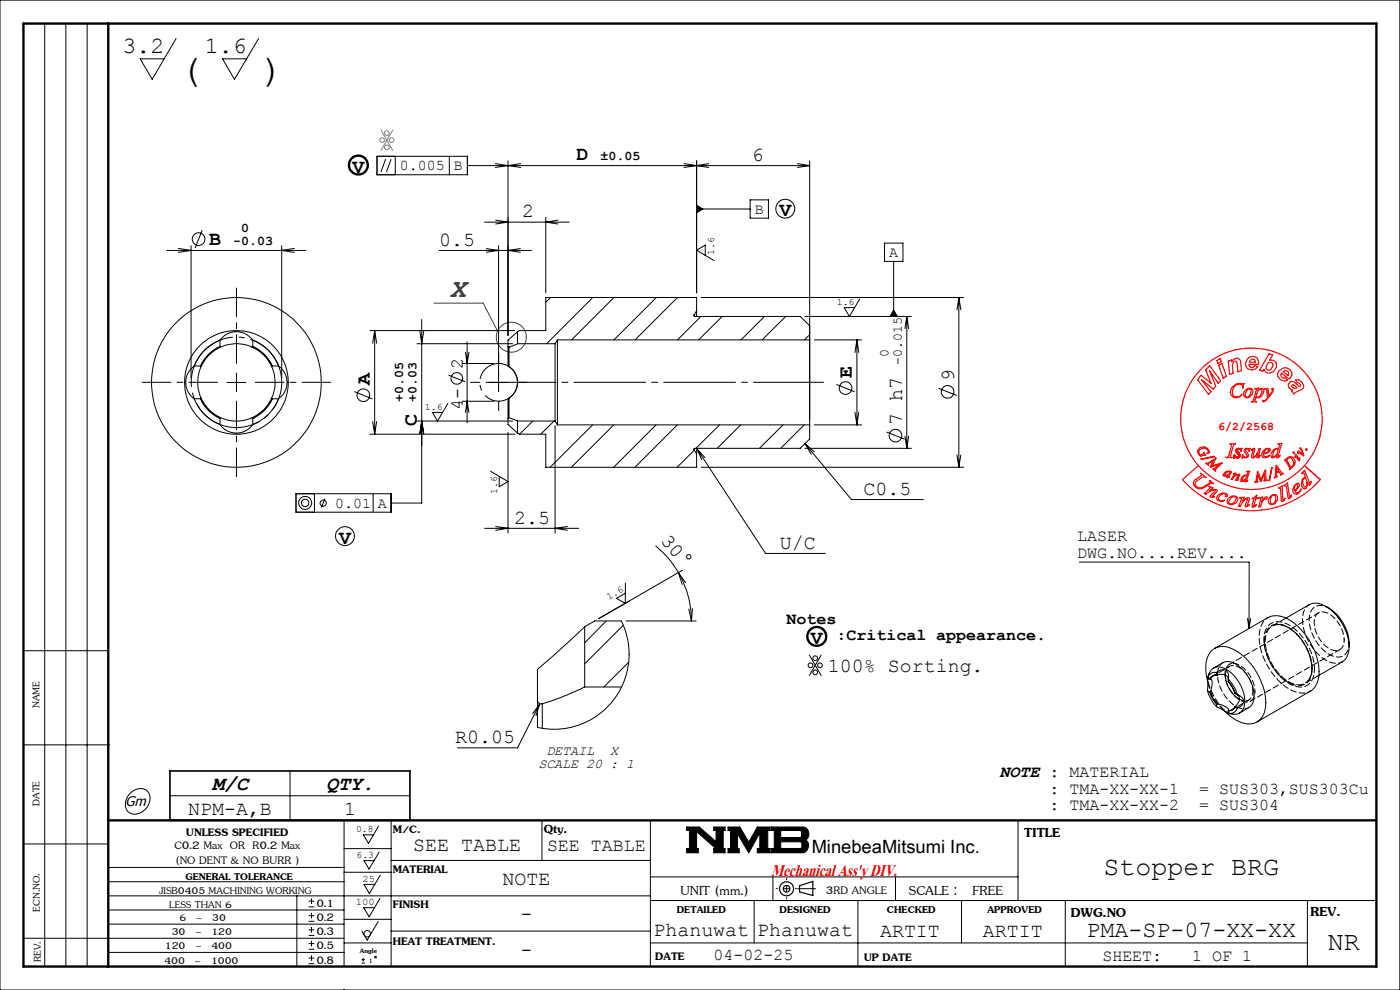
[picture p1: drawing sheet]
<svg xmlns="http://www.w3.org/2000/svg" width="297mm" height="210mm" viewBox="0 0 297 210" stroke-linecap="round" stroke-linejoin="round" font-family="sans-serif">
<g fill="none" stroke="#000" stroke-width=".21">
<path d="M0 0h297v210h-297zM9.5 5v200M14 5v200M18.5 5v200M37.4 8.2l-5.1 8.6-2.6-4.3h5.1M54.9 8.2l-5.2 8.6-2.5-4.3h5.1M80 33.2h19.2v3.9h-19.2zM81.8 33.8l-1 2.7M83 33.8l-1 2.7M83.9 33.2v3.9M95.3 33.2v3.9M99.2 35.1h72.6"/>
<path d="M105.1 34.7l2.7 .4M107.8 34.1v37M107.8 35.1l2.7 .4M107.8 35.1l-2.7 .4M110.5 34.7l-2.7 .4M145.1 34.7l2.7 .4M147.8 34.1v28M147.8 35.1l2.6 .4M147.8 35.1l-2.7 .4M150.4 34.7l-2.6 .4M169.2 34.7l2.6 .4M171.8 34.1v55"/>
<path d="M171.8 35.1l-2.6 .4M35.4 53.1h29.5M37.9 52.7l2.6 .4-2.6 .4M40.5 52.1v28M42.9 48.8l-1.5 3.8M59.8 52.1v28M62.4 52.7l-2.6 .4 2.6 .4M93.2 53.1h19.5M102.8 47.1h18M103.2 52.7l2.6 .4-2.6 .4M105.2 46.7l2.6 .4-2.6 .4M105.8 52.1v31"/>
<path d="M110.4 52.7l-2.6 .4 2.6 .4M115.8 46.1v16M118.4 46.7l-2.6 .4 2.6 .4M147.8 43.6l1.3 .7-1.3 .8zM147.8 44.3h11.3M149.6 54.2v-2.2l-1.8 1.1 3.7 2.2M159.1 42.4h3.9v3.9h-3.9zM187.6 51.6h4v3.8h-4zM189.6 55.4v11.7M41.2 77.6a4.3 4.3 0 0 0 0 7M41.2 77.6h1.3M42.5 77.6l.2 .2"/>
<path d="M42.7 77.8a8.2 8.2 0 0 0 0 6.6M46.7 73.5l.1 .1M46.7 72.2a4.2 4.2 0 0 1 6.9 0M46.7 72.2a9.5 9.5 0 0 0-5.5 5.4M46.7 73.5a8.2 8.2 0 0 0-4.2 4.1M46.7 72.2v1.3M46.8 73.6a8.2 8.2 0 0 1 6.7 0M46.8 73.6a8.2 8.2 0 0 0-4.1 4.2M50.2 79.1v4M53.5 73.6a8.2 8.2 0 0 1 4.1 4.2M53.6 73.5l-.1 .1M53.6 72.2a9.5 9.5 0 0 1 5.5 5.4"/>
<path d="M53.6 73.5a8.2 8.2 0 0 1 4.2 4.1M53.6 72.2v1.3M57.6 77.8a8.2 8.2 0 0 1 0 6.6M57.8 77.6l-.2 .2M57.8 77.6h1.3M59.1 77.6a4.3 4.3 0 0 1 0 7M78.5 70.1h30.7M79.5 70.1v22M79.5 70.1l.4 2.7M79.5 70.1l-.4 2.7M88.5 72.9h20.3M89.1 70.2l.4 2.7 .4-2.7"/>
<path d="M89.5 67.8v38.9h-6.5M95.1 79.6l3.6 1.4M98.1 77.1h6.7M98.7 74.7l.4 2.4 .4-2.4M99.1 72.6v17.1M107.8 73.5l.2 .1M107.8 73.5v4.2l.2 .1M108 77.8a4 4 0 0 1 0 6.6M108 73.6v4.2M109.8 72.9l-1.8 .7M109.8 70.4l-2 1.8v1.3M109.8 72.9h8"/>
<path d="M109.8 70.4v2.5M116.8 63.1l-1 1M117.8 72.9v16.4M118.3 72.1v18M118.3 72.1h53.5v18M118.3 72.1l-.5 .8M125.8 63.1l-9.8 9.8M130.2 63.1l-9 9M139.2 63.1l-9 9M143.7 63.1l-9 9M147.2 66.8l.2 .3h22.4l2 2M147.2 66.8v.2"/>
<path d="M147.8 65.9v1.2M147.8 65.9v-2.8h-32v7h-5.6l-.4 .3M147.8 65.9l-.6 .9M148.7 67.1l-5 5M148.8 63.1h55.6M153.2 67.1l-5 5M162.2 67.1l-5 5M166.7 67.1l-5 5M170.8 67.1h22.6M171.8 71l-1.2 1.1M172.8 72.1h10M181.8 72.1v18"/>
<path d="M181.8 72.1l.4 2.7M181.8 72.1l-.4 2.7M182.4 63.4l-2.2 3.7-1.1-1.8h2.2M189.6 65.7l.8 1.4h-1.6zM192.4 67.1v28M192.4 67.1l.4 2.6M192.4 67.1l-.4 2.6M203.4 63.1v36M203.4 63.1l.4 2.6M203.4 63.1l-.4 2.6M41.2 84.6a9.5 9.5 0 0 0 5.5 5.5M41.2 84.6h1.3"/>
<path d="M42.5 84.6a8.4 8.4 0 0 0 4.2 4.2M42.7 84.4l-.2 .2M42.7 84.4a8.2 8.2 0 0 0 4.1 4.2M46.7 90.1a4.2 4.2 0 0 0 6.9 0M46.7 88.8v1.3M46.8 88.6l-.1 .2M46.8 88.6a8.2 8.2 0 0 0 6.7 0M48.2 81.1h3.9M53.5 88.6l.1 .2M53.6 88.8v1.3M57.6 84.4l.2 .2M57.6 84.4a8.2 8.2 0 0 1-4.1 4.2"/>
<path d="M57.8 84.6a8.4 8.4 0 0 1-4.2 4.2M57.8 84.6h1.3M59.1 84.6a9.5 9.5 0 0 1-5.5 5.5M75.2 83.1l3.8 1.5M78.5 92.1h30.7M79.1 89.4l.4 2.7M79.9 89.4l-.4 2.7M88.5 89.3h20.3M89.1 92l.4-2.7 .4 2.7M95 85.6l-2.2 3.7-1.1-1.8h2.2M98.1 85.1h6.7M98.7 87.5l.4-2.4 .4 2.4"/>
<path d="M103.8 81.1h4M104.1 100l3.7 2.2-1.9 1v-2.1M107.8 88.8v1.3l2 1.8M107.8 91.7v21.4M108 88.6l1.8 .7M108 84.4v4.2M108 88.6l-.2 .2M108 84.4l-.2 .2v4.2M109.8 91.9l.4 .2h5.6v7h32v-2.8M109.8 89.3h8M109.8 89.3v2.6M113 89.3l-2.8 2.8"/>
<path d="M117.5 89.3l-2.8 2.8M117.8 90.3v22.8M117.8 89.3l.5 .8M118.3 90.1h53.5M125.7 90.1l-9 9M130.2 90.1l-9 9M139.2 90.1l-9 9M143.7 90.1l-9 9M147.2 95.2v.2M147.2 95.4l.6 .9M147.3 95.5l-3.6 3.6M147.8 95.1v1.2"/>
<path d="M147.8 95.1l14.6 22.3h12.7M147.8 95.1l1.7 2M147.8 95.1l1.1 2.4M148.8 99.1h55.6M152.6 90.1l-5 5M157.1 90.1l-4.9 5M166.1 90.1l-5 5M170.6 90.1l-5 5M170.8 94.1l2 1.7M170.8 94.1l1.3 2.3M170.8 94.1l9.8 11.9h15.3M170.8 95.1h22.6"/>
<path d="M171.8 90.1v3l-2 2h-22.4l-.2 .3M172.8 90.1h10M177.4 81.6l3.9 1.5M181.4 87.4l.4 2.7M182.2 87.4l-.4 2.7M188.1 91.6l3.8 1.6M192 92.5l.4 2.6M192.8 92.5l-.4 2.6M199.1 82.4l3.9 1.5M203 96.5l.4 2.6M203.8 96.5l-.4 2.6M62.8 104.7h20.2v3.9h-20.2z"/>
<path d="M66.7 104.7v3.9M68.9 105.8l-.7 1.9M79.2 104.7v3.9M102.8 112.1h20M105.2 111.7l2.6 .4-2.6 .4M120.4 111.7l-2.6 .4 2.6 .4M139.1 115.8a20.3 20.3 0 0 1 4.8 5.7M229 119.2h36v14.1M5 138h18M124 133l2.2-1.3h5.6a15.9 15.9 0 0 1-1.8 16.9 15.9 15.9 0 0 1-16 5.7v-5.8M124 133l-10 9v6.5M124 133v12.7"/>
<path d="M128.6 131.7l-4.6 4.6M132.2 132.6l-8.2 8.2M132.7 123.7l-.1 4.3-1.8-1.1 1.9-1.1M132.8 131.7h14.9M143.9 121.5a20.6 20.6 0 0 1 2.8 10.2M143.9 121.5l1.6 2.1M143.9 121.5l.8 2.5M144.8 121l-17.8 10.2 6.5-3.7M146.1 129.2l.6 2.5M146.9 129.1l-.2 2.6M171.7 139l2.5 4.3M174.2 139l-2.5 4.3"/>
<path d="M257.7 137.5l11.3-6.5a4.9 4.9 0 0 1 5.2 .9 13.8 13.8 0 0 1 5.6 11.8 4.3 4.3 0 0 1-1.8 2.9l-11.3 6.5M264.7 131.2l.3 2.1M265.3 131.2l-.3 2.1M272.8 131.1l4.9-2.8a3.9 3.9 0 0 1 4.4 .9 11.1 11.1 0 0 1 4.1 8M281.2 128.6a9.3 9.3 0 0 1 5 8.6M286.2 137.2a3.6 3.6 0 0 1-1.4 3.2l-5 2.9M5 158h18.3M114 148.5v.1a.79 .79 0 0 0 1 .7M114.5 149.3l-4.7 9.3h-12.8M114.5 149.3l-.8 2.5M114.5 149.3l-1.5 2.1M115 149.3v5.2"/>
<path d="M124 145.7l-3.5 1.6-5.5 2M124 145.7h7.9M133.4 140.5l-5.3 5.2M256.2 143.7l.3-.9a2.31 2.31 0 0 1 3.7-.8 8 8 0 0 1 3.7 7.9 2 2 0 0 1-2.3 1.6l-1-.2M256.2 143.7h.1M256.2 146.6l.1 .3a7.7 7.7 0 0 0 1.8 3M256.2 143.7l.4 .3M256.2 146.6l.4 .3M256.2 144.6a6.8 6.8 0 0 1 1-6.7 4.4 4.4 0 0 1 5.3 .3 13.9 13.9 0 0 1 6 11.6 3.7 3.7 0 0 1-5.6 3.3l-1.5-.8-1.5-1.4M256.2 143.8v2.8M256.6 144l.2 .1M256.6 146.9l.4 1 1.1 1.5"/>
<path d="M256.8 144.1a1.16 1.16 0 0 1 .3 1.4l-.3 1.3M256.8 146.8l.6 1.3 .8 1.2M256.8 146.8l-.2 .1M257.4 141.7l2-1.1a3.4 3.4 0 0 1 3.8 1.1 7.4 7.4 0 0 1 2.5 7.6l-.6 .7-2.2 1.3M258.1 142.6a1.48 1.48 0 0 1 2.4 .2l.1 1.2M258.1 142.6a1.77 1.77 0 0 0-1.9 1.1M258.1 149.9l2.5 1.4M258.1 143.1v.1a1.71 1.71 0 0 1 2.5 .7M258.1 143.1a1.66 1.66 0 0 0-1.5 .9M258.1 142.6v.5M258.1 149.4v.5M258.2 143.2a1.37 1.37 0 0 0-1.4 .9"/>
<path d="M258.2 149.3l.6 .1a2.22 2.22 0 0 1 1.8 1.2v.1M258.2 149.3l-.1 .1M260 143.2a6.5 6.5 0 0 0 2.9 5.1M260.6 144.6l.9 1.4 .5 1.1M260.6 144l.5 .6a7.1 7.1 0 0 1 1.4 2.8M260.6 151.3h.1M260.6 144.6a6.7 6.7 0 0 1 1.4 2.5M260.6 144.6h.1M260.6 144v.6M260.6 150.8v.5M260.6 150.7v.1M262 149.9a1.51 1.51 0 0 1-1.4 .8"/>
<path d="M262 150a1.42 1.42 0 0 1-1.4 .8M262 147.1l.5 .3M262 150l.5 .2M262.5 147.4a1.36 1.36 0 0 1 1.2 .8 1.36 1.36 0 0 1-.2 1.4l-1 .6M262.5 150.2a1.69 1.69 0 0 1-1.9 1.1M262.6 147.5a1.74 1.74 0 0 1-.6 2.4v.1M5 179h18M27.3 168.6a2.62 2.62 0 0 1 4.2-.5 3.2 3.2 0 0 1-.5 3.4 3.2 3.2 0 0 1-3.3 1 2.44 2.44 0 0 1-.5-3.7zM36.1 168.8h50.9M61.5 163.5v10.5M73 174v31M80.3 175.3l-2.1 3.6-1.1-1.8h2.1"/>
<path d="M83 174v31M115 174v8.5M138 174v31M145.6 175.4h2.7l3.6 3.1v-2.3h-.5v-.8h2.4v.8h-.4v3.8h.4v.9h-2.4v-.9h.5l-4.1-3.6v3.6h.3v.9h-2.5v-.9h.7v-3.8h-.7zM154.4 175.4h2.6l1.9 3.2 1.8-3.2h2.7v.8h-.5v3.8h.5v.9h-2.7v-.9h.5v-3.3l-2.3 4.2-2.4-4v3.1h.3v.9h-2.4v-.9h.6v-3.8h-.6zM163.7 175.4h6.6a1.47 1.47 0 0 1 1.3 1.2 1.47 1.47 0 0 1-.7 1.6 1.49 1.49 0 0 1 .5 1.6 1.49 1.49 0 0 1-1.3 1.1h-6.4v-.9h.6v-3.8h-.6zM165.6 176.2h4.2l.2 .2v1l-.3 .3h-4.1zM165.6 178.6h4.3l.2 .2v.9l-.3 .3h-4.2zM216 174v17M5 199h68M22.9 184h50.1M23 190h115"/>
<path d="M23 196h50M23 193h50M23 187h50M63 190v15M65.5 198.4h1.2M65.5 197.2h1.2M65.5 195.4h1.2M65.5 194.2h1.2M65.5 192.4h1.2M65.5 191.2h1.2M66.1 190.6v1.2M66.1 193.6v1.2"/>
<path d="M66.1 196.6v1.2M66.1 199.6v1.2M73 195h10M73 185h10M73 180h10M80.2 195.5l-2.3 3.9-1.1-1.9M80.4 180.8l-2.1 3.6-1.1-1.8h2.1M80.6 190.6l-2.3 3.9-1.1-2h2.2M80.7 185.6l-2.3 3.9-1.2-1.9h2.3M83 197.5h55M83 182.5h55M138 186h78"/>
<path d="M138 191h154M160 191v9M164 186v5M182 191v14M190 186v5M204 191v9M226 191v14M277.4 191v14M23 202h50M65.5 204.4h1.2M65.5 203.2h1.2M65.5 201.4h1.2"/>
<path d="M65.5 200.2h1.2M66.1 202.6v1.2M73 200h10M76.7 204.3h.7M76.7 203.6h.7M77 203.2v.7M138 200h139.4"/>
<circle cx="42.1" cy="50.7" r="1.34"/>
<circle cx="166.6" cy="44.3" r="2"/>
<circle cx="50.1" cy="81.1" r="11"/>
<circle cx="50.2" cy="81.1" r="18"/>
<circle cx="77.1" cy="83.8" r="1.34"/>
<circle cx="96.9" cy="80.3" r="1.24"/>
<circle cx="179.4" cy="82.3" r="1.34"/>
<circle cx="190" cy="92.4" r="1.34"/>
<circle cx="201" cy="83.1" r="1.33"/>
<circle cx="64.7" cy="106.7" r=".79"/>
<circle cx="64.7" cy="106.7" r="1.37"/>
<circle cx="68.6" cy="106.7" r=".66"/>
<circle cx="73.2" cy="113.7" r="2"/>
<circle cx="173" cy="139.6" r=".5"/>
<circle cx="171.9" cy="141.1" r=".5"/>
<circle cx="173" cy="142.6" r=".5"/>
<circle cx="173.9" cy="141.1" r=".5"/>
<circle cx="77.9" cy="198.1" r=".68"/>
<circle cx="79.7" cy="203" r=".17"/>
</g>
<g fill="none" stroke="#000" stroke-width=".25">
<path d="M169.6 187.9l2.8-.9v3l-2.8-.8z"/>
<circle cx="166.9" cy="188.5" r=".7"/>
<circle cx="166.9" cy="188.5" r="1.48"/>
</g>
<path d="M164.6 188.5h4.4M166.9 186.3v4.4" fill="none" stroke="#000" stroke-width=".21" stroke-dasharray="15.2 1.3 1.3 1.3" stroke-dashoffset="15"/>
<path d="M105.8 77.1v-2M101.8 81.1h-2M105.8 85.1v2M109.8 81.1h2M169.2 188.5h3.8" fill="none" stroke="#000" stroke-width=".21" stroke-dasharray="15.2 1.3 1.3 1.3"/>
<g fill="none" stroke="#000" stroke-width=".5">
<path d="M5 5h287v200h-287zM23 5v200M23 174h269M73 210v.1"/>
<circle cx="76" cy="35" r="2"/>
<circle cx="173.3" cy="135" r="2"/>
</g>
<path d="M145.6 175.4v.8h.7v3.8h-.7v.9h2.5v-.9h-.3v-3.6l4.1 3.6h-.5v.9h2.4v-.9h-.4v-3.8h.4v-.8h-2.4v.8h.5v2.3l-3.6-3.1zM154.4 175.4v.8h.6v3.8h-.6v.9h2.4v-.9h-.3v-3.1l2.4 4 2.3-4.2v3.3h-.5v.9h2.7v-.9h-.5v-3.8h.5v-.8h-2.7l-1.8 3.2-1.9-3.2zM165.6 178.6h4.3l.2 .2v.9l-.3 .3h-4.2zM163.7 175.4v.8h.6v3.8h-.6v.9l6.9-.1 .6-.5 .3-.8-.2-1-.4-.3a1.48 1.48 0 0 0 .6-1.6 1.48 1.48 0 0 0-1.2-1.2zM165.6 176.2h4.2l.2 .2v1l-.2 .3h-4.2z" fill-rule="evenodd" fill="#000"/>
<g fill="none" stroke="#3f3f3f" stroke-width=".21">
<path d="M92 64.3h10.5l3.1 5.9"/>
<circle cx="108.5" cy="71.5" r="3.2"/>
</g>
<path d="M59.3 78.3a9.6 9.6 0 0 0-16-4 9.6 9.6 0 0 0 4.1 16 9.6 9.6 0 0 0 12.2-11.2l-.3-.8" fill="none" stroke="#000" stroke-width=".21" stroke-dasharray="15.2 1.3 1.3 1.3" stroke-dashoffset="6" stroke-linecap="butt"/>
<path d="M109.6 79.9a4 4 0 0 0-6.7-1.6 4 4 0 0 0 1.8 6.6 4 4 0 0 0 5-4.7l-.1-.3" fill="none" stroke="#000" stroke-width=".21" stroke-dasharray="15.2 1.3 1.3 1.3" stroke-dashoffset="4.6" stroke-linecap="butt"/>
<g fill="none" stroke="#f00" stroke-width=".25">
<path d="M256.6 77.6l2.3 3.1-.5 .6-1.8-2.7 1.3 3.3-.5 .6-2.5-2 2 2.6-.5 .6-2.4-3.2 .8-.9 2.1 1.7-1.1-2.8zM258.2 76.5l.6-.4 .3 .6-.7 .4zM258.6 77.5l.6-.4 1 2.7-.7 .4zM260.6 76.6l.7-.2v.3l.8-.7h.6a2.85 2.85 0 0 1 .7 2.6l-.8 .3-.1-1.7a.46 .46 0 0 0-.2-.4 .46 .46 0 0 0-.5-.1l-.4 .6 .2 1.9-.8 .2zM264.6 76.2l.5-.5 .8-.1 .7 .2 .4 1v.5h-2l.1 .4 .4 .3 .7-.4 .7 .1-.5 .5-.9 .3-.8-.3-.4-.4-.1-.6zM265.3 76.4l.4-.3 .4 .2 .2 .5h-1.3zM268.9 77.1l.4-.2h.4l.3 .2 .1 .5-.5 .7-.3 .2h-.4l-.3-.2v-.6zM269.2 75.1l.8 .2-.7 1.2 .9-.1 .6 .5v.9l-.6 1-.6 .3h-.7l-.5-.2-.3-.6-.2 .4-.7-.2zM271.3 78.7l.9-.6a1.44 1.44 0 0 1 1.9 1.4l-.6 .9-1.6-1.2-.2 .4 .2 .5h.8l.5 .6-.7 .1-.9-.3-.5-.7-.1-.6zM272.2 78.9l.4-.3 .6 .1 .2 .4-.2 .5zM254.2 98.8a15 15 0 0 1 .9-20.8 15 15 0 0 1 20.8 0 15 15 0 0 1 .8 20.8M254.2 98.8a15 15 0 0 0 22.5 0"/>
<path d="M254.6 94.9l.8-.2a1.6 1.6 0 0 1 1.2 1.4l-.5 .1 .3-.4-.2-.4-.6-.4-.9 .2-.3 .4v.7l.3 .2 .6-.2 .1-.3 .4 .6-.2-.1-.9 .3-.5-.6-.2-.6zM254.8 97.4l2.7-.6 .1 .1-2.7 .6zM255.8 98.3h.5l1.6-1.2-.7 1.7 2.1-.5-1.5 1.3 .1 .3-.6-.4 .3-.1 1-.8-1.8 .4 .6-1.4-1.1 .8v.3zM260.9 94.1h1.2l-.4 .3-.6 2.1-.1 .4 .4 .1-1.3 .1 .3-.1 .3-.5 .6-2.1zM261.2 82.4a1.99 1.99 0 0 1 2-1.1h.7l-.3 1a.66 .66 0 0 0-.2-.8 .66 .66 0 0 0-.8 0 1.52 1.52 0 0 0-.6 2.6 1.44 1.44 0 0 0 1.6-.5l-.5 .5-.8 .3a1.24 1.24 0 0 1-1.3-1.2zM262.4 95.2l1-.1-.1 .7-.1-.4-.4-.2-.3 .3 .6 1a.84 .84 0 0 1-1.2 .5l-.2 .1 .2-.6 .1 .3 .4 .2 .3-.2 .1-.3-.6-.8zM264.1 95.2l1.1-.1-.2 .7-.1-.4-.4-.2-.3 .3 .7 1a.84 .84 0 0 1-1.3 .5l-.1 .1 .1-.6 .2 .3 .4 .2 .3-.2v-.3l-.6-.8zM264.2 82.8a.84 .84 0 0 1 .9-.5 .84 .84 0 0 1 .7 .7 1.43 1.43 0 0 1-1.3 1.4l-.4-.2a1.04 1.04 0 0 1 .1-1.4zM264.7 82.6l.3-.1 .4 .1a1.47 1.47 0 0 1-.9 1.7l-.3-.2a1.74 1.74 0 0 1 .5-1.5zM265.5 95.3l.5-.2 .2 .2-.3 1.6a2.27 2.27 0 0 0 1.2-1.8h.3l-.5 1.8 .5-.2-.6 .4-.2-.1 .2-.9a1.21 1.21 0 0 1-1.2 1 1.61 1.61 0 0 1 .2-1.5l.1-.3-.4 .3zM266.2 82.5l.8-.2-.2 .5 .9-.5 .3 .2a1.32 1.32 0 0 1-.3 1.4 1.32 1.32 0 0 1-1.3 .4l-.2 .8 .4 .1-1.1 .1 .3-.2 .7-2.3v-.3zM267.1 82.6l.4-.1a.57 .57 0 0 1 .2 .8l-.4 .7-.5 .3-.3-.2 .3-1z"/>
<path d="M268.1 95.6a.82 .82 0 0 1 1.4-.2l-.4 .5-1.1 .4 .1 .5 .4 .1 .8-.2-.3 .3-.7 .1-.4-.1a1.08 1.08 0 0 1 .2-1.4zM268.3 82.5l.6-.2 .3 1.7 .8-1.1a.22 .22 0 0 1-.2-.3 .22 .22 0 0 1 .3-.2 4.5 4.5 0 0 1-2.1 2.9l-.1-.3 .2-.1 .2 .1 .6-.6-.2-1.7zM268.4 95.6l.5-.4 .3 .2a1.25 1.25 0 0 1-1.1 .8zM269.7 99.3l.2-.1-.6 2.7-.1 .1zM270.5 95.3l.3-.1 .3 .1a1.34 1.34 0 0 1-1 1.6 1.17 1.17 0 0 1 .4-1.6zM270.7 98.7l1.5 1.8-.5 .3-.1-.3-.2-.4h-.2l-.5 .4v.5l.2 .1-.5 .3zM270.8 99.2l.5 .7-.6 .2zM271.1 94.1l.8-.1-.8 2.8 .1 .1 .4-.3-.2 .3-.6 .2 .1-.7-.3 .4-.8 .3a1.34 1.34 0 0 1 1.2-2l.2 .2 .2-.7a.23 .23 0 0 0 0-.3 .23 .23 0 0 0-.3-.1zM272.5 97.6l1.3-.8 .6 .3 .4 .9-.1 .5-1.1 1.1v-.3l-.8-1.6zM273 97.4l.8-.3 .3 .3 .4 .8-.4 .8h-.3l-.8-1.3zM273.6 81.1a1.13 1.13 0 0 1 1.7 .6l.3 .3 .3-.3-.3-.5h-.4l-.4-.6h.8l.7 .6 .3 .6a1.57 1.57 0 0 1-1.5 1.3l-.6 .5-.5-.6 .2-.3-.8-.4-.1-.6zM274.1 81.7h.5l.5 .6-.5 .1-.5-.3-.1-.2z"/>
<path d="M274.4 95.9h.2v.2l-.2 .1zM274.8 96.8v.2l-.1-.3 .2-.3 .7 1 .1-.3v.6h-.2l-.6-.9M274.8 96.8h.1M275.8 95h.2l.2 .5 .3 1.2-1.1-.7-.1 .2 .1-.5 1 .6zM276.7 98.8l3.4 2.9a19.5 19.5 0 0 1-29.2 0l3.3-2.9M276.8 99.8l1 2.7 .3-.4-.2 .8h-.3l-.2-.6v.6l-.3 .7-.2 .1a.91 .91 0 0 1-.8-1.3 .96 .96 0 0 1 .9-1.1l-.3-.7a.23 .23 0 0 0-.2-.3 .23 .23 0 0 0-.3 .2zM277 95.2l.3 .1-.1 .2h-.2zM254.7 100.4l1.2 .9-.6-.2-1.2 .8a.82 .82 0 0 0-.6 .8 .82 .82 0 0 0 .7 .8 2.71 2.71 0 0 0 2.3-1l.3-.2-.2-.4 .9 .7-.6-.1-1.2 .7a1.51 1.51 0 0 1-1.5 .4 1.51 1.51 0 0 1-1-1.2l.3-.6 1.4-.9zM256.5 103.1l.8 .4-.7 .7a1.55 1.55 0 0 1 1.6-.2l-.1 .4-1 .9 .6 .1-.9 .1-.1-.3 1.1-1.2a2.19 2.19 0 0 0-2 .9l-.3-.2 1.3-1.2zM258.3 105.2l.3-.3a1.35 1.35 0 0 1 1.8 .1l-.1 .3-.2 .1a.25 .25 0 0 1-.1-.3 .25 .25 0 0 1 .2-.2l-.1-.1a1.14 1.14 0 0 0-1.6 1.1 1.19 1.19 0 0 0 1.3 .3l-.5 .2-.7-.1-.4-.3-.1-.6zM260.1 100l.9-.1 .3 .2-.7 1 .2 .1-.6 .1 .3-.5-1 .1v-.3zM260.2 100.2l.3-.2 .4 .1a.9 .9 0 0 1-1.1 .7z"/>
<path d="M260.7 105.6l.6-.3a.82 .82 0 0 1 .9-.1 .82 .82 0 0 1 .4 .8 1.4 1.4 0 0 1-2.1 .8l-.2-.6zM261.1 105.6l.4-.2 .4-.1 .3 .2a1.3 1.3 0 0 1-1.2 1.4l-.3-.2v-.3zM261.6 100.5l.6-.1-.3 .5 .5-.2 .6-.1-.5 1.1h.2l-.5 .2-.1-.1 .6-1.1a1.45 1.45 0 0 0-1.2 1h-.3l.7-1.1zM262.5 101.7h.1M263.1 105.5h.8l-.4 1 .3-.3a1.22 1.22 0 0 1 1.2-.6v.4l-.5 1.3 .5-.2-.7 .5-.2-.3 .6-1.5a2.01 2.01 0 0 0-1.6 1.6h-.3l.6-1.6zM263.9 101h.5a.85 .85 0 0 1-.9 .9zM264.1 102.1l.1-.3-.8 .4-.2-.4 .3-.7 .4-.2 .6-.1 .2-.6-.2-.2h.6l-.7 2h.3l-.5 .3-.1-.2M265.7 105.7l.5-.2 .3-.5v.6h.3v.2h-.4l-.4 1.6 .5-.3-.7 .5-.2-.2 .4-1.6zM266.8 100l-.3 2-.3 .3 .6-.1-.1-.1 .1-1.4 .7 1.4 .8-1.6-.2 1.5 .7-.1-.2-.2-.1-1.9-1 1.9-.7-1.7M267 105.7l.9-.3-.3 1.1a1.54 1.54 0 0 1 1.1-1.1l.1 .4-.3 .1-.2-.2-.6 .8-.3 1h-.3l.3-1.8zM269.1 105.9v.7l.4 .4 .5 .1a1.44 1.44 0 0 0 .9-2 1.11 1.11 0 0 0-1.8 .8M269.8 105.3l.3-.3 .4 .1a1.37 1.37 0 0 1-.5 1.8h-.3a1.57 1.57 0 0 1 .1-1.6z"/>
<path d="M271.3 103.5l.7-.4 .2 3 .4-.4-.5 .7-.3-.2-.1-2.6zM272.4 103l.7-.5 .5 3 .4-.5-.4 .8-.3-.1-.5-2.7zM274.7 102.9l.7-.4a.59 .59 0 0 1 .1 .8l-.8 .9 .1 .1 .3 .3 .4-.2 .5-.7a1.27 1.27 0 0 1-1 1.2l-.6-.3a1.41 1.41 0 0 1 .3-1.7zM275 102.8l.2-.1a.97 .97 0 0 1-.6 1.4 1.27 1.27 0 0 1 .4-1.3zM276.6 101.5l.3-.1a1.6 1.6 0 0 1 .2 1.8l-.3 .1a1.38 1.38 0 0 1-.2-1.8z"/>
</g>
<g fill="none" stroke="#808080" stroke-width=".21">
<path d="M80.8 27.6l2.5 4.3M83.3 27.6l-2.5 4.3"/>
<circle cx="81.1" cy="29.7" r=".5"/>
<circle cx="82.1" cy="31.2" r=".49"/>
<circle cx="82.1" cy="28.2" r=".49"/>
<circle cx="83.1" cy="29.7" r=".5"/>
</g>
<path d="M36.1 163.5h50.9v10.5h-50.9z" fill="none" stroke="#000" stroke-width=".35"/>
<path d="M50.2 77.1v-16M46.2 81.1h-16M50.2 85.1v16M54.2 81.1h16" fill="none" stroke="#000" stroke-width=".21" stroke-dasharray="15.2 1.3 1.3 1.3" stroke-dashoffset="9.1"/>
<path d="M103.1 81.1h71.6" fill="none" stroke="#000" stroke-width=".21" stroke-dasharray="15.2 1.3 1.3 1.3" stroke-dashoffset=".4"/>
<path d="M189.6 65.7l.8 1.4h-1.6zM147.8 43.6v1.5l1.3-.8z" fill="#000"/>
<path d="M269 131a5.1 5.1 0 0 0-1.8 5.4 13.7 13.7 0 0 0 7.4 10.3 4 4 0 0 0 3.4-.1M270.6 132.5a6.4 6.4 0 0 1 5.5 3.3 10.7 10.7 0 0 1 2.2 6M285.2 135.7a6.5 6.5 0 0 0-4.3-5.9 1.91 1.91 0 0 0-2.1 2.4 6.4 6.4 0 0 0 4.3 5.8 1.87 1.87 0 0 0 2.1-2.3M266.2 146.7a6.5 6.5 0 0 0-4.2-5.9 1.91 1.91 0 0 0-2.1 2.3 6.4 6.4 0 0 0 4.3 5.8 1.87 1.87 0 0 0 2-2.2" fill="none" stroke="#000" stroke-width=".21" stroke-dasharray="1.3 .6" stroke-dashoffset=".7"/>
<path d="M256.2 144.6a15.1 15.1 0 0 0 3.7 6.2" fill="none" stroke="#000" stroke-width=".21" stroke-dasharray="1.3 .6" stroke-dashoffset="-.2"/>
<path d="M277.8 128.2a4.2 4.2 0 0 0-1.4 4.6 10.4 10.4 0 0 0 6 7.7 2.95 2.95 0 0 0 2.4-.1M282 129a2.52 2.52 0 0 0-4.1 1.1 8.7 8.7 0 0 0 4 8.7 2.57 2.57 0 0 0 4-.7l.3-1.7M256.9 144.1l-.7-.4M259.4 140.6a3.4 3.4 0 0 0-1 3.8 7.7 7.7 0 0 0 5.1 5.9h.8l.6-.2M260.6 144.2v-.8M260.6 151.3v-.8M262.9 148.3a1.76 1.76 0 0 0 2.1 .2 1.76 1.76 0 0 0 .8-1.9M263.1 147.6l-.7-.4" fill="none" stroke="#000" stroke-width=".21" stroke-dasharray="1.3 .6" stroke-dashoffset=".4"/>
<path d="M268.3 135.9a11.1 11.1 0 0 0 5.2 9M272.8 131.1l-2.9 1.7M256.6 142.8a7.7 7.7 0 0 0 2.8 7.6 4.6 4.6 0 0 0 2.2 1.1M273.5 144.9a2.99 2.99 0 0 0 3.3 .2 2.99 2.99 0 0 0 1.6-2.9v-.4M276.9 144.9l2.9-1.7" fill="none" stroke="#000" stroke-width=".21" stroke-dasharray="1.3 .6" stroke-dashoffset="-.1"/>
<path d="M270.7 132.5h.1M256.2 143.8v-.1M257.9 143.2h-.1M258.2 143.2h-.1M260.6 144.6v-.1M260.6 151.3h.1M261.8 150.2l.3-.4M262.1 147.1h-.1M277.5 144.4h.1M278.3 141.7a10.5 10.5 0 0 0-5.9-9l-1.3-.2" fill="none" stroke="#000" stroke-width=".21" stroke-dasharray="1.3 .6"/>
<path d="M260.6 144.5v-.6M262.6 147.4l-.5-.3M265.8 146.6a5.8 5.8 0 0 0-4.1-5.4 1.71 1.71 0 0 0-1.7 2" fill="none" stroke="#000" stroke-width=".21" stroke-dasharray="1.3 .6" stroke-dashoffset=".3"/>
<path d="M262.1 147.1l-.6-1.4-.9-1.2" fill="none" stroke="#000" stroke-width=".21" stroke-dasharray="1.3 .6" stroke-dashoffset=".1"/>
<path d="M260.8 141.4l-3.4 2M261.5 150.5l3.4-2M278.9 141.9a11.5 11.5 0 0 0-6.5-9.8 3 3 0 0 0-4.3 3 11.3 11.3 0 0 0 6.6 10.4 3 3 0 0 0 4.1-2.9l.1-.7" fill="none" stroke="#000" stroke-width=".21" stroke-dasharray="1.3 .6" stroke-dashoffset=".5"/>
<path d="M270.7 132.5l-.8 .3-.6 .5M276.1 145.2l.8-.3 .6-.5" fill="none" stroke="#000" stroke-width=".21" stroke-dasharray="1.3 .6" stroke-dashoffset=".8"/>
<path d="M269.3 133.3a6.1 6.1 0 0 0-.2 6.1 9.1 9.1 0 0 0 6 5.8h1M279.7 130l-18.9 10.9M265.3 148.7l18.9-10.9M278.3 141.8v.1a3.9 3.9 0 0 1-.8 2.5M278.4 141.8a10.8 10.8 0 0 0-6-9.2 2.9 2.9 0 0 0-4.1 3v.3" fill="none" stroke="#000" stroke-width=".21" stroke-dasharray="1.3 .6" stroke-dashoffset=".2"/>
<path d="M277.9 143.7l.3-.9 .1-1.1" fill="none" stroke="#000" stroke-width=".21" stroke-dasharray="1.3 .6" stroke-dashoffset=".6"/>
<g font-size="8.5">
<text x="37.9" y="17.4">(</text>
<text x="55.4" y="17.4">)</text>
</g>
<text font-size="5.8" fill="#3f3f3f" x="95.4" y="62.9">X</text>
<g font-size="5.6">
<text x="234.1" y="185.5">Stopper BRG</text>
<text x="281.7" y="201.4">NR</text>
</g>
<text font-size="5.5" fill="#f00" x="163.6" y="185.7">Mechanical Ass'y DIV.</text>
<g font-size="4.9">
<text x="26" y="11.3">3.2</text>
<text x="43.5" y="11.3">1.6</text>
<text x="230.5" y="198.7">PMA-SP-07-XX-XX</text>
</g>
<g font-size="4.4">
<text x="45" y="167.6">M/C</text>
<text x="69.2" y="167.6">QTY.</text>
</g>
<g font-size="4.2">
<text x="122.3" y="34">D</text>
<text x="159.5" y="34.1">6</text>
<text x="74.8" y="36.7">V</text>
<text x="110.8" y="46.1">2</text>
<text x="165.4" y="45.9">V</text>
<text x="44.4" y="52">B</text>
<text x="93.2" y="52.1">0.5</text>
<text x="78.4" y="81.6" transform="rotate(-90 78.4 81.6)">A</text>
<text x="180.7" y="80.1" transform="rotate(-90 180.7 80.1)">E</text>
<text x="202.4" y="80.9" transform="rotate(-90 202.4 80.9)">9</text>
<text x="88.4" y="90.4" transform="rotate(-90 88.4 90.4)">C</text>
<text x="191.4" y="90.2" transform="rotate(-90 191.4 90.2)">7 h7</text>
<text x="183.2" y="105">C0.5</text>
<text x="109.1" y="111.1">2.5</text>
<text x="71.9" y="115.4">V</text>
<text x="140.1" y="114.8" transform="rotate(49 140.1 114.8)">30°</text>
<text x="165.5" y="116.4">U/C</text>
<text x="172" y="136.6">V</text>
<text x="175.6" y="142.5">100% Sorting.</text>
<text x="96.6" y="157.6">R0.05</text>
<text x="39.9" y="172.9">NPM-A,B</text>
<text x="73" y="172.9">1</text>
<text x="217.3" y="177.6">TITLE</text>
<text x="87.7" y="180.6">SEE TABLE</text>
<text x="106.6" y="187.8">NOTE</text>
<text x="144.4" y="189.8">UNIT (mm.)</text>
<text x="192.8" y="189.8">SCALE :</text>
<text x="206.3" y="189.8">FREE</text>
<text x="110.4" y="195.2">-</text>
<text x="227.2" y="194.4">DWG.NO</text>
<text x="278" y="194.3">REV.</text>
<text x="110.4" y="202.7">-</text>
<text x="138.6" y="198.6">Phanuwat</text>
<text x="160.7" y="198.6">Phanuwat</text>
<text x="186.7" y="198.7">ARTIT</text>
<text x="208.5" y="198.7">ARTIT</text>
</g>
<g font-size="3.9">
<text x="98.2" y="78.2" transform="rotate(-90 98.2 78.2)">2</text>
<text x="98.2" y="87.1" transform="rotate(-90 98.2 87.1)">4-</text>
<text x="115.3" y="176.8">Qty.</text>
<text x="116" y="180.6">SEE TABLE</text>
<text x="172.2" y="181">MinebeaMitsumi Inc.</text>
</g>
<text font-size="3.7" x="212.1" y="164.8">NOTE : MATERIAL</text>
<g font-size="3.5">
<text x="228.5" y="114.8">LASER</text>
<text x="228.5" y="118.4">DWG.NO....REV....</text>
<text x="166.9" y="132.3">Notes</text>
<text x="177.5" y="135.8">:Critical appearance.</text>
<text x="222.6" y="168.3">: TMA-XX-XX-1</text>
<text x="222.6" y="171.9">: TMA-XX-XX-2</text>
<text x="254.4" y="168.3">= SUS303,SUS303Cu</text>
<text x="254.4" y="171.9">= SUS304</text>
<text x="39.5" y="177.3">UNLESS SPECIFIED</text>
<text x="83.3" y="176.7">M/C.</text>
<text x="37" y="180.2">C0.2 Max OR R0.2 Max</text>
<text x="37.2" y="183.3">(NO DENT &amp; NO BURR )</text>
<text x="83.3" y="185.2">MATERIAL</text>
<text x="175.2" y="189.7">3RD ANGLE</text>
<text x="67.1" y="195.4">0.2</text>
<text x="67.1" y="192.3">0.1</text>
<text x="83.3" y="192.6">FINISH</text>
<text x="67.1" y="201.3">0.5</text>
<text x="67.1" y="198.4">0.3</text>
<text x="83.3" y="200.5">HEAT TREATMENT.</text>
<text x="139" y="203.7">DATE</text>
<text x="151.4" y="203.7">04-02-25</text>
<text x="183.3" y="203.9">UP DATE</text>
<text x="233.9" y="203.8">SHEET:</text>
<text x="252.9" y="203.8">1 OF 1</text>
<text x="67.1" y="204.4">0.8</text>
</g>
<g font-size="3.2">
<text x="84.8" y="36.1">0.005</text>
<text x="96.3" y="36.1">B</text>
<text x="160.2" y="45.4">B</text>
<text x="188.7" y="54.5">A</text>
<text x="71.1" y="107.7">0.01</text>
<text x="80.1" y="107.7">A</text>
<text x="8.4" y="150.2" transform="rotate(-90 8.4 150.2)">NAME</text>
<text x="8.4" y="171" transform="rotate(-90 8.4 171)">DATE</text>
<text x="33.8" y="189.5">JISB0405 MACHINING WORKING</text>
<text x="39.4" y="186.6">GENERAL TOLERANCE</text>
<text x="8.4" y="193.4" transform="rotate(-90 8.4 193.4)">ECN.NO.</text>
<text x="35.9" y="192.7">LESS THAN 6</text>
<text x="38.1" y="195.3">6 ~ 30</text>
<text x="143.6" y="193.7">DETAILED</text>
<text x="165.4" y="193.7">DESIGNED</text>
<text x="188.2" y="193.7">CHECKED</text>
<text x="209.5" y="193.7">APPROVED</text>
<text x="35" y="201.3">120 ~ 400</text>
<text x="36.4" y="198.3">30 ~ 120</text>
<text x="8.7" y="204.1" transform="rotate(-90 8.7 204.1)">REV.</text>
<text x="34.9" y="204.5">400 ~ 1000</text>
</g>
<g font-size="2.9">
<text x="115.9" y="160.1">DETAIL</text>
<text x="129.4" y="160.1">X</text>
<text x="114.2" y="162.9">SCALE 20 : 1</text>
<text x="26.6" y="170.9">Gm</text>
</g>
<g font-size="2.8">
<text x="127.4" y="34">±0.05</text>
<text x="49.4" y="52">-0.03</text>
<text x="51.1" y="49.2">0</text>
<text x="188.5" y="75.8" transform="rotate(-90 188.5 75.8)">0</text>
<text x="191.3" y="77.5" transform="rotate(-90 191.3 77.5)">-0.015</text>
<text x="85.6" y="85.3" transform="rotate(-90 85.6 85.3)">+0.05</text>
<text x="88.4" y="85.3" transform="rotate(-90 88.4 85.3)">+0.03</text>
</g>
<text font-size="2.5" fill="#f00" x="258.5" y="91.3">6/2/2568</text>
<g font-size="2.1">
<text x="151.5" y="54.1" transform="rotate(-90 151.5 54.1)">1.6</text>
<text x="177.5" y="64.7">1.6</text>
<text x="90.1" y="86.9">1.6</text>
<text x="105.4" y="104.8" transform="rotate(-90 105.4 104.8)">1.6</text>
<text x="129.2" y="127.3" transform="rotate(-30 129.2 127.3)">1.6</text>
<text x="75.5" y="176.6">0.8</text>
<text x="75.7" y="182">6.3</text>
<text x="76.9" y="187.1">25</text>
<text x="75.5" y="192">100</text>
<text x="76.4" y="202.2">Angle</text>
<text x="78.2" y="204.3">1</text>
</g>
</svg>
